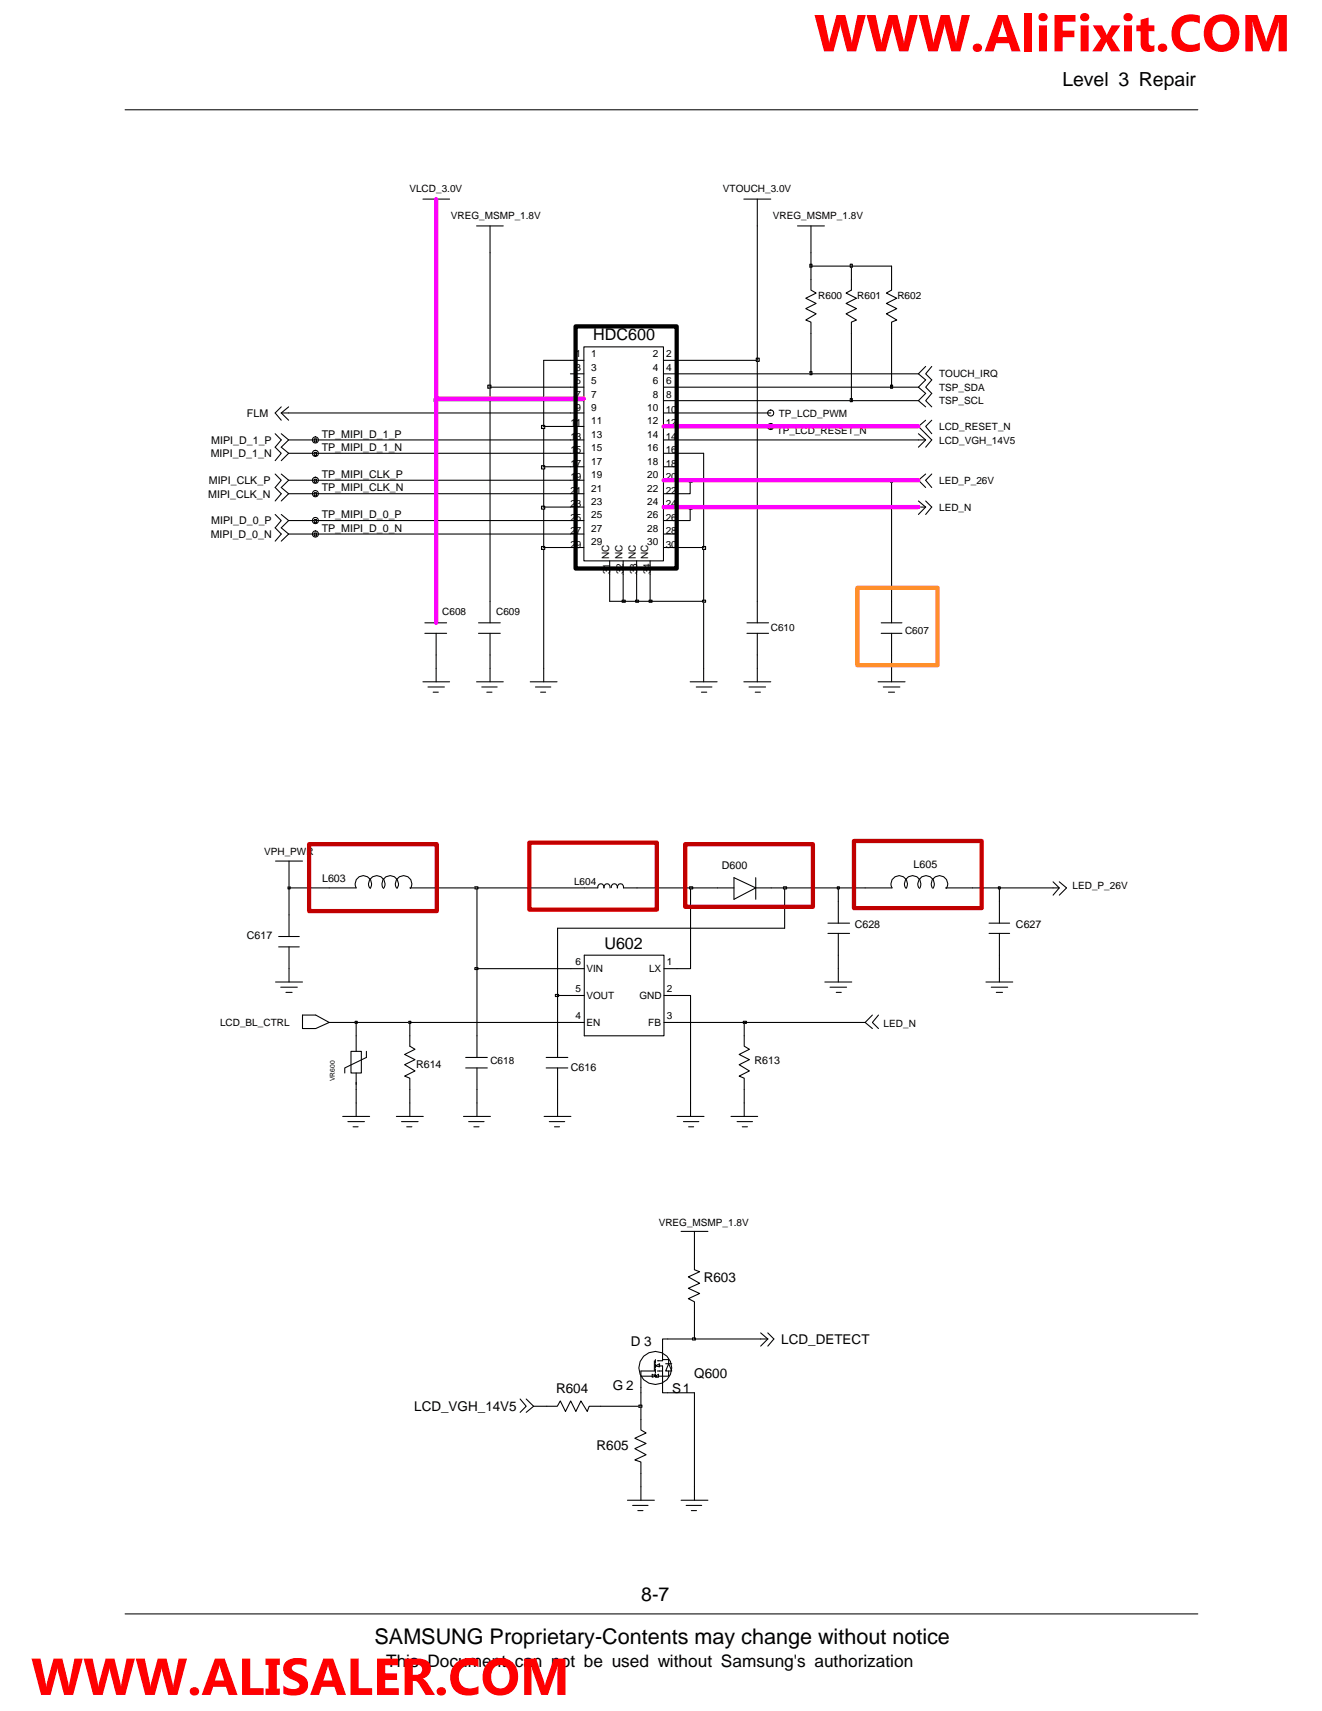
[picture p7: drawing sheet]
<svg xmlns="http://www.w3.org/2000/svg" width="216mm" height="279mm" viewBox="0 0 216 279" stroke-linecap="round" stroke-linejoin="round" font-family="sans-serif">
<path d="M20.4 263.5h175.2" fill="none" stroke="#000" stroke-width=".17"/>
<path d="M20.8 265.5h174.8v9h-174.8z" fill="#fff"/>
<g fill="none" stroke="#000" stroke-width=".17">
<path d="M20.4 17.9h175.2M69.1 32.5h4.3M71.2 32.5v4.4M77.8 36.9h4.4M80 36.9v4.4M121.5 32.5h4.4M123.7 32.5v4.4M130.2 36.9h4.4M132.4 36.9v4.4M93.2 58.8h2.2M95.4 56.6h13v35h-13zM108.4 58.8h2.1"/>
<path d="M132.4 45.7v1.7l.9 .5-1.7 .8 1.7 .9-1.7 .8 1.7 .8-1.7 1.1 .8 .3v1.8M139 45.7v1.7l-.8 .5 1.7 .8-1.7 .9 1.7 .8-1.7 .8 1.7 1.1-.9 .3v1.8M145.6 45.7v1.7l-.8 .5 1.7 .8-1.7 .9 1.7 .8-1.7 .8 1.7 1.1-.9 .3v1.8M151.2 59.8l-1.2 1.2 1.2 1-1.2 1.2 1.2 1-1.2 1.2 1.2 1M152.2 59.8l-1 1.2 1 1-1 1.2 1 1-1 1.2 1 1M44.9 70.8l1 1-1 1.2 1 1-1 1.2M44.9 77.4l1 1-1 1.2 1 1-1 1.2M45.9 77.4l1.2 1-1.2 1.2 1.2 1-1.2 1.2M45.9 70.8l1.2 1-1.2 1.2 1.2 1-1.2 1.2M45.9 67.4h1.2M45.9 66.4l-1 1 1 1.2M45.9 67.4l1.2 1.2"/>
<path d="M47.1 66.4l-1.2 1M71.2 65.4v36.3M80 63.2v38.5M93.2 69.6h2.2M93.2 65.4h2.2M93.2 74h2.2M93.2 71.8h2.2M93.2 63.2h2.2M93.2 61h2.2M93.2 76.2h2.2M93.2 67.4h2.2M93.2 78.4h2.2"/>
<path d="M108.4 69.6h2.1M108.4 61h2.1M108.4 65.4h2.1M108.4 74h2.1M108.4 71.8h2.1M108.4 63.2h2.1M108.4 76.2h2.1M108.4 67.4h2.1M108.4 78.4h2.1M150 70.8l1.2 1-1.2 1.2M150 71.8h1.2M151.2 77.4l-1.2 1 1.2 1.2"/>
<path d="M151.2 68.6l-1.2 1 2.2 2.2-1 1.2M152.2 68.6l-1 1 1 1.2M152.2 77.4l-1 1 1 1.2M44.9 84l1 1-1 1.2 1 1-1 1.2M45.9 84l1.2 1-1.2 1.2 1.2 1-1.2 1.2M88.8 89.4v21.9M93.2 80.6h2.2M93.2 85h2.2M93.2 89.4h2.2M93.2 82.8h2.2M93.2 87.2h2.2M99.6 91.6v6.6h2.2"/>
<path d="M101.8 91.6v2.2M104 91.6v2.2M106.2 91.6v2.2M108.4 80.6h2.1M108.4 85h2.1M108.4 82.8h2.1M108.4 87.2h2.1M108.4 89.4h2.1M114.9 98.2v13.1M123.7 98.2v3.5M145.6 98.2v3.5M150 82.8h1.2"/>
<path d="M150 81.8l1.2 1M151.2 81.8l1 1-1 1.2M151.2 82.8l-1.2 1.2M69.1 111.3h4.3M69.4 101.7h3.5M69.4 103.4h3.5M69.9 112.2h2.7M70.7 113h.9M71.2 103.4v7.9M77.8 111.3h4.4M78.1 101.7h3.6M78.1 103.4h3.6"/>
<path d="M78.7 112.2h2.5M79.5 113h.8M80 103.4v7.9M86.6 111.3h4.4M87.4 112.2h2.6M88.3 113h.8M112.7 111.3h4.4M113.7 112.2h2.6M114.6 113h.8M121.5 111.3h4.4M122 103.4h3.5M122 101.7h3.5"/>
<path d="M122.3 112.2h2.7M123.3 113h.9M123.7 103.4v7.9M143.4 111.3h4.4M143.9 101.7h3.4M143.9 103.4h3.4M144.3 112.2h2.7M145.1 113h1M145.6 103.4v7.9"/>
<circle cx="51.5" cy="71.8" r=".5"/>
<circle cx="51.5" cy="78.4" r=".5"/>
<circle cx="51.5" cy="74" r=".5"/>
<circle cx="125.9" cy="67.5" r=".5"/>
<circle cx="125.9" cy="69.7" r=".5"/>
<circle cx="51.5" cy="87.2" r=".5"/>
<circle cx="51.5" cy="85" r=".5"/>
<circle cx="51.5" cy="80.6" r=".5"/>
</g>
<path d="M101.6 98h.5v.3h-.5z" fill="#c3c3c3"/>
<path d="M101.6 98h.5v.3h-.5zM101.8 93.8v4.4h2.2" fill="none" stroke="#000" stroke-width=".17"/>
<path d="M103.8 98h.5v.3h-.5z" fill="#c3c3c3"/>
<path d="M103.8 98h.5v.3h-.5zM104 93.8v4.4h2.2" fill="none" stroke="#000" stroke-width=".17"/>
<path d="M106 98h.5v.3h-.5z" fill="#c3c3c3"/>
<path d="M106 98h.5v.3h-.5zM106.2 93.8v4.4h8.7" fill="none" stroke="#000" stroke-width=".17"/>
<path d="M114.7 98h.5v.3h-.5z" fill="#c3c3c3"/>
<path d="M123.7 58.8v39.4M145.6 78.4v19.8M114.7 98h.5v.3h-.5zM114.9 89.4v8.8" fill="none" stroke="#000" stroke-width=".17"/>
<path d="M88.4 89.2h.6v.5h-.6z" fill="#c3c3c3"/>
<path d="M88.4 89.2h.6v.5h-.6zM88.8 82.8v6.6h4.4M110.5 89.4h4.4" fill="none" stroke="#000" stroke-width=".17"/>
<path d="M114.7 89.2h.5v.5h-.5z" fill="#c3c3c3"/>
<path d="M114.9 74v15.4M47.1 87.2h4.4M114.7 89.2h.5v.5h-.5z" fill="none" stroke="#000" stroke-width=".17"/>
<path d="M51.3 87h.4v.5h-.4z" fill="#c3c3c3"/>
<path d="M47.1 85h4.4M51.3 87h.4v.5h-.4zM51.5 87.2h41.7" fill="none" stroke="#000" stroke-width=".17"/>
<path d="M51.3 84.8h.4v.5h-.4z" fill="#c3c3c3"/>
<path d="M51.3 84.8h.4v.5h-.4zM51.5 85h41.7M112.7 82.8v2.2h-2.2" fill="none" stroke="#000" stroke-width=".17"/>
<path d="M88.4 82.7h.6v.4h-.6z" fill="#c3c3c3"/>
<path d="M88.8 76.2v6.6h4.4M88.4 82.7h.6v.4h-.6zM110.5 82.8h2.2" fill="none" stroke="#000" stroke-width=".17"/>
<path d="M112.5 82.7h.6v.4h-.6z" fill="#c3c3c3"/>
<path d="M47.1 80.6h4.4M112.5 82.7h.6v.4h-.6zM112.7 82.8h37.3" fill="none" stroke="#000" stroke-width=".17"/>
<path d="M51.3 80.5h.4v.5h-.4z" fill="#c3c3c3"/>
<path d="M47.1 78.4h4.4M112.7 78.4v2.2h-2.2M51.3 80.5h.4v.5h-.4zM51.5 80.6h41.7" fill="none" stroke="#000" stroke-width=".17"/>
<path d="M51.3 78.3h.4v.5h-.4z" fill="#c3c3c3"/>
<path d="M51.3 78.3h.4v.5h-.4zM51.5 78.4h41.7M110.5 78.4h2.2" fill="none" stroke="#000" stroke-width=".17"/>
<path d="M112.5 78.3h.6v.5h-.6z" fill="#c3c3c3"/>
<path d="M112.5 78.3h.6v.5h-.6zM112.7 78.4h32.9" fill="none" stroke="#000" stroke-width=".17"/>
<path d="M145.4 78.3h.4v.5h-.4z" fill="#c3c3c3"/>
<path d="M145.4 78.3h.4v.5h-.4zM145.6 78.4h4.4" fill="none" stroke="#000" stroke-width=".17"/>
<path d="M88.4 76.1h.6v.5h-.6z" fill="#c3c3c3"/>
<path d="M47.1 74h4.4M88.4 76.1h.6v.5h-.6zM88.8 69.6v6.6h4.4" fill="none" stroke="#000" stroke-width=".17"/>
<path d="M51.3 73.9h.4v.5h-.4z" fill="#c3c3c3"/>
<path d="M47.1 71.8h4.4M51.3 73.9h.4v.5h-.4zM51.5 74h41.7M110.5 74h4.4" fill="none" stroke="#000" stroke-width=".17"/>
<path d="M51.3 71.7h.4v.5h-.4z" fill="#c3c3c3"/>
<path d="M51.3 71.7h.4v.5h-.4zM51.5 71.8h41.7M110.5 71.8h39.5" fill="none" stroke="#000" stroke-width=".17"/>
<path d="M88.4 69.5h.6v.5h-.6z" fill="#c3c3c3"/>
<path d="M88.8 58.8v10.8h4.4M88.4 69.5h.6v.5h-.6zM110.5 69.6h15.4" fill="none" stroke="#000" stroke-width=".17"/>
<path d="M125.7 69.5h.5v.5h-.5z" fill="#c3c3c3"/>
<path d="M47.1 67.4h46.1M110.5 67.4h15.4M125.7 69.5h.5v.5h-.5zM125.9 69.6h24.1" fill="none" stroke="#000" stroke-width=".17"/>
<path d="M70.9 65.1h.5v.5h-.5z" fill="#c3c3c3"/>
<path d="M71.2 36.9v28.5h22M70.9 65.1h.5v.5h-.5zM110.5 65.4h28.5" fill="none" stroke="#000" stroke-width=".17"/>
<path d="M138.9 65.1h.3v.5h-.3z" fill="#c3c3c3"/>
<path d="M139 54.4v11h11M138.9 65.1h.3v.5h-.3z" fill="none" stroke="#000" stroke-width=".17"/>
<path d="M79.7 62.9h.5v.5h-.5z" fill="#c3c3c3"/>
<path d="M80 41.3v21.9h13.2M79.7 62.9h.5v.5h-.5zM110.5 63.2h35.1" fill="none" stroke="#000" stroke-width=".17"/>
<path d="M145.4 62.9h.4v.5h-.4z" fill="#c3c3c3"/>
<path d="M145.6 54.4v8.8h4.4M110.5 61h21.9M145.4 62.9h.4v.5h-.4z" fill="none" stroke="#000" stroke-width=".17"/>
<path d="M132.3 60.7h.3v.5h-.3z" fill="#c3c3c3"/>
<path d="M88.8 58.8h4.4M110.5 58.8h13.2M132.4 54.4v6.6h17.6M132.3 60.7h.3v.5h-.3z" fill="none" stroke="#000" stroke-width=".17"/>
<path d="M123.5 58.5h.5v.5h-.5z" fill="#c3c3c3"/>
<path d="M123.7 36.9v21.9M123.5 58.5h.5v.5h-.5zM132.4 43.5v2.2M139 43.5v2.2M145.6 43.5v2.2" fill="none" stroke="#000" stroke-width=".17"/>
<path d="M132.3 43.1h.3v.5h-.3z" fill="#c3c3c3"/>
<path d="M132.3 43.1h.3v.5h-.3zM132.4 41.3v2.2h6.6" fill="none" stroke="#000" stroke-width=".17"/>
<path d="M138.9 43.1h.3v.5h-.3z" fill="#c3c3c3"/>
<g fill="none" stroke="#000" stroke-width=".17">
<path d="M138.9 43.1h.3v.5h-.3zM139 43.5h6.6M45 140.6h4.4M45.5 154.6h3.4M45.5 152.9h3.4M47.2 140.6v4.4M47.2 149.4v3.5M47.2 154.6v5.8M53.8 145h4.4a1.35 1.35 0 0 1 1.2-2 1.35 1.35 0 0 1 1.1 2.1M60.4 145a1.34 1.34 0 0 1 1.2-2 1.34 1.34 0 0 1 1 2.1M62.5 145a1.35 1.35 0 0 1 1.3-2 1.35 1.35 0 0 1 1 2.1M64.7 145a1.35 1.35 0 0 1 1.3-2 1.35 1.35 0 0 1 1 2.1"/>
<path d="M66.9 145h4.4M77.9 158.2v14.5M93.2 158.2h2.2M95.4 156h13v13.1h-13zM95.4 145h2.2M97.6 145a.51 .51 0 0 1 .5-.7 .51 .51 0 0 1 .5 .7M98.7 145a.51 .51 0 0 1 .4-.7 .51 .51 0 0 1 .5 .7M99.8 144.9a.5 .5 0 0 1 .5-.6 .5 .5 0 0 1 .5 .7M100.9 145a.51 .51 0 0 1 .4-.7 .51 .51 0 0 1 .5 .7h2.2M108.4 158.2h2.2M117.2 145h2.7M119.9 143.3l3.5 1.7-3.5 1.9z"/>
<path d="M123.4 145h2.5M123.4 143.3v3.6M135.2 152.4h3.5M135.2 150.7h3.5M136.9 147.2v3.5M136.9 152.4v3.6M136.9 158.2v2.2M141.3 145h4.4a1.35 1.35 0 0 1 1.2-2 1.35 1.35 0 0 1 1.1 2.1M147.9 145a1.35 1.35 0 0 1 1.2-2 1.35 1.35 0 0 1 1.1 2.1M150.1 145a1.35 1.35 0 0 1 1.2-2 1.35 1.35 0 0 1 1.1 2.1M152.3 145a1.35 1.35 0 0 1 1.2-2 1.35 1.35 0 0 1 1 2.1M154.4 145h4.4"/>
<path d="M161.5 150.7h3.4M161.5 152.4h3.4M163.2 147.2v3.5M163.2 152.4v3.6M163.2 158.2v2.2M172 144l1 1-1 1.2M172 145h1M173 144l1.2 1-1.2 1.2M45 160.4h4.4M45.8 161.2h2.8M46.7 162.1h1M49.4 165.8h2.2l2.2 1.2-2.2 1h-2.2z"/>
<path d="M53.8 167h4.4v4.7M57.3 171.7h1.7v3.5h-1.7zM58.2 175.2v7.1M59.8 171.7v1l-3.5 1.7v.8M66.9 167v3.8l.9 .5-1.7 .9 1.7 .8-1.7 .9 1.7 1-1.7 .8 .8 .4v6.2M76.1 172.7h3.5M76.1 174.4h3.5M77.9 174.4v7.9M89.2 174.4h3.5M89.2 172.7h3.5M91.1 162.6v10.1M91.1 174.4v7.9"/>
<path d="M93.2 167h2.2M93.2 162.6h2.2M108.4 167h2.2M108.4 162.6h2.2M112.8 162.6v19.7M121.5 167v3.8l.9 .5-1.7 .9 1.7 .8-1.7 .9 1.7 1-1.7 .8 .8 .4v6.2M134.7 160.4h4.4M135.6 161.2h2.7M136.6 162.1h.8M142.5 165.8l-1.2 1.2 1.2 1M143.5 165.8l-1 1.2 1 1M161 160.4h4.4"/>
<path d="M161.9 161.2h2.7M162.7 162.1h1M56 182.3h4.4M56.8 183.2h2.7M57.7 184h.8M64.7 182.3h4.4M65.6 183.2h2.7M66.4 184h.9M75.7 182.3h4.4M76.5 183.2h2.6M77.4 184h.8M88.9 182.3h4.3"/>
<path d="M89.7 183.2h2.5M90.6 184h.8M110.6 182.3h4.4M111.6 183.2h2.5M112.5 184h.8M119.4 182.3h4.3M120.4 183.2h2.5M121.2 184h.9"/>
</g>
<path d="M71.2 32.5v69.2M71.4 65.1h24M108.4 69.6h41.6M108.4 78.4h41.6M108.4 82.8h41.6" fill="none" stroke="#fd02fc" stroke-width=".7"/>
<path d="M140 96h13.1v12.6h-13.1z" fill="none" stroke="#ff8f2b" stroke-width=".7"/>
<path d="M94 53.3h16.5v39.5h-16.5z" fill="none" stroke="#000" stroke-width=".7"/>
<path d="M58 166.8h.3v.3h-.3z" fill="#c3c3c3"/>
<path d="M58 166.8h.3v.3h-.3zM58.2 167h8.7" fill="none" stroke="#000" stroke-width=".17"/>
<path d="M66.8 166.8h.3v.3h-.3z" fill="#c3c3c3"/>
<path d="M66.8 166.8h.3v.3h-.3zM66.9 167h26.3M110.6 167h10.9" fill="none" stroke="#000" stroke-width=".17"/>
<path d="M121.4 166.8h.5v.3h-.5z" fill="#c3c3c3"/>
<path d="M121.4 166.8h.5v.3h-.5zM121.5 167h19.8" fill="none" stroke="#000" stroke-width=".17"/>
<path d="M90.7 162.4h.5v.3h-.5z" fill="#c3c3c3"/>
<path d="M91.1 151.6v11h2.1M90.7 162.4h.5v.3h-.5zM110.6 162.6h2.2" fill="none" stroke="#000" stroke-width=".17"/>
<path d="M77.6 158h.5v.3h-.5z" fill="#c3c3c3"/>
<path d="M47.2 145v4.4M77.6 158h.5v.3h-.5zM77.9 145v13.2h15.3M112.8 145v13.2h-2.2M128.1 145v6.6h-37M136.9 145v2.2M136.9 156v2.2M163.2 145v2.2M163.2 156v2.2" fill="none" stroke="#000" stroke-width=".17"/>
<path d="M47 144.8h.4v.4h-.4z" fill="#c3c3c3"/>
<path d="M47 144.8h.4v.4h-.4zM47.2 145h6.6M71.3 145h6.6" fill="none" stroke="#000" stroke-width=".17"/>
<path d="M77.6 144.8h.5v.4h-.5z" fill="#c3c3c3"/>
<path d="M77.6 144.8h.5v.4h-.5zM77.9 145h17.5M104 145h8.8" fill="none" stroke="#000" stroke-width=".17"/>
<path d="M112.6 144.8h.5v.4h-.5z" fill="#c3c3c3"/>
<path d="M112.6 144.8h.5v.4h-.5zM112.8 145h4.4M125.9 145h2.2" fill="none" stroke="#000" stroke-width=".17"/>
<path d="M128 144.8h.5v.4h-.5z" fill="#c3c3c3"/>
<path d="M128 144.8h.5v.4h-.5zM128.1 145h8.8" fill="none" stroke="#000" stroke-width=".17"/>
<path d="M136.7 144.8h.4v.4h-.4z" fill="#c3c3c3"/>
<path d="M136.7 144.8h.4v.4h-.4zM136.9 145h4.4M158.8 145h4.4" fill="none" stroke="#000" stroke-width=".17"/>
<path d="M163 144.8h.4v.4h-.4z" fill="#c3c3c3"/>
<g fill="none" stroke="#000" stroke-width=".17">
<path d="M163 144.8h.4v.4h-.4zM163.2 145h8.8M109.1 218.7h-.9v3.5h-.8M111.2 201.1h4.4M113.4 201.1v6.2l.9 .4-1.9 .8 1.9 1.1-1.9 .8 1.9 .8-1.9 .9 1 .5v1.7M124.2 217.7l1.2 1M124.2 218.7h1.2M125.4 217.7l1 1-1 1.1M125.4 218.7l-1.2 1.1M84.9 228.5l1 1.1-1 1M85.9 228.5l1.2 1.1M87.1 229.6h3.9l.5-.8 .9 1.7 .8-1.7 .8 1.7 .9-1.7 1 1.7 .3-.9h8.5v3.9l.8 .5-1.8 .9 1.8 .8-1.8 .9 1.8 1-1.8 .8 1 .3v6.3"/>
<path d="M87.1 229.6l-1.2 1M104.7 224.7h1.8M106.5 224.4l.5 .3 .5-.3v.5l-.5-.2-.5 .2zM106.9 222.2v1.7h-2.2v3.5M106.9 224.4h.1v.5h.4M107 223.1l.7-.4v.5zM107 222v.5M107 222.7v.7M107 223.5v.7M107.4 223.9h.8M107.5 223.1h.7v4.3h.9M108.2 222h1v.7"/>
<path d="M108.7 222.7h1M109.2 223.9v.8h-1.7M109.2 222.7l.5 1.2h-1zM113.4 227.4v17.6M102.5 245h4.4M103.3 245.8h2.5M104.2 246.7h.8M111.2 245h4.4M112.1 245.8h2.5M112.9 246.7h.8"/>
<circle cx="107" cy="223.4" r="2.7"/>
</g>
<path d="M104.3 229.4h.5v.4h-.5z" fill="#c3c3c3"/>
<path d="M109.1 218.7h4.3M104.3 229.4h.5v.4h-.5zM104.7 227.4v2.2M109.1 227.4h4.3" fill="none" stroke="#000" stroke-width=".17"/>
<path d="M113.1 218.5h.5v.3h-.5z" fill="#c3c3c3"/>
<path d="M113.1 218.5h.5v.3h-.5zM113.4 214.3v4.4h10.8" fill="none" stroke="#000" stroke-width=".17"/>
<path d="M50.5 137.9h20.8v10.9h-20.8zM86.4 137.6h20.9v10.9h-20.9zM111.9 137.9h20.9v10.2h-20.9zM139.5 137.3h20.8v11h-20.8z" fill="none" stroke="#c00000" stroke-width=".7"/>
<g font-size="8.5" fill="#f00">
<text x="133" y="8.4">WWW.AliFixit.COM</text>
<text x="5.1" y="276.8">WWW.ALISALER.COM</text>
</g>
<text font-size="3.5" x="61.2" y="268.4">SAMSUNG Proprietary-Contents may change without notice</text>
<g font-size="3.2">
<text x="173.5" y="14">Level 3 Repair</text>
<text x="104.7" y="261.5">8-7</text>
</g>
<text font-size="2.8" x="63.1" y="272.1">This Document can not be used without Samsung's authorization</text>
<g font-size="2.6">
<text x="96.9" y="55.6">HDC600</text>
<text x="98.7" y="155">U602</text>
</g>
<g font-size="2.2">
<text x="114.9" y="209.4">R603</text>
<text x="103" y="219.8">D 3</text>
<text x="127.6" y="219.5">LCD_DETECT</text>
<text x="90.8" y="227.5">R604</text>
<text x="100.1" y="226.9">G 2</text>
<text x="109.7" y="227.4">S1</text>
<text x="113.4" y="225">Q600</text>
<text x="67.6" y="230.4">LCD_VGH_14V5</text>
<text x="97.4" y="236.7">R605</text>
</g>
<g font-size="1.7">
<text x="40.3" y="68.1">FLM</text>
<text x="52.5" y="71.5">TP_MIPI_D_1_P</text>
<text x="34.4" y="74.7">MIPI_D_1_N</text>
<text x="34.5" y="72.5">MIPI_D_1_P</text>
<text x="52.5" y="73.7">TP_MIPI_D_1_N</text>
<text x="34" y="81.3">MIPI_CLK_N</text>
<text x="34.1" y="79.1">MIPI_CLK_P</text>
<text x="52.5" y="80.2">TP_MIPI_CLK_N</text>
<text x="52.5" y="78">TP_MIPI_CLK_P</text>
<text x="34.4" y="87.8">MIPI_D_0_N</text>
<text x="34.5" y="85.6">MIPI_D_0_P</text>
<text x="52.5" y="84.6">TP_MIPI_D_0_P</text>
<text x="52.5" y="86.8">TP_MIPI_D_0_N</text>
<text x="52.6" y="144">L603</text>
<text x="117.9" y="141.9">D600</text>
<text x="149.2" y="141.8">L605</text>
<text x="40.3" y="153.4">C617</text>
<text x="139.6" y="151.6">C628</text>
<text x="165.9" y="151.6">C627</text>
<text x="123.2" y="173.8">R613</text>
<text x="67.9" y="174.4">R614</text>
<text x="93.2" y="174.8">C616</text>
</g>
<g font-size="1.6">
<text x="66.9" y="31.4">VLCD_3.0V</text>
<text x="73.6" y="35.8">VREG_MSMP_1.8V</text>
<text x="118.1" y="31.4">VTOUCH_3.0V</text>
<text x="126.2" y="35.8">VREG_MSMP_1.8V</text>
<text x="133.6" y="48.9">R600</text>
<text x="140" y="48.9">R601</text>
<text x="146.6" y="48.9">R602</text>
<text x="94" y="58.3">1</text>
<text x="96.6" y="58.3">1</text>
<text x="106.6" y="58.3">2</text>
<text x="108.8" y="58.3">2</text>
<text x="94" y="60.5">3</text>
<text x="94" y="62.7">5</text>
<text x="94" y="64.9">7</text>
<text x="96.6" y="62.7">5</text>
<text x="96.6" y="64.9">7</text>
<text x="96.6" y="60.5">3</text>
<text x="106.6" y="62.7">6</text>
<text x="106.6" y="64.9">8</text>
<text x="106.6" y="60.5">4</text>
<text x="108.8" y="62.7">6</text>
<text x="108.8" y="64.9">8</text>
<text x="108.8" y="60.5">4</text>
<text x="153.4" y="61.6">TOUCH_IRQ</text>
<text x="153.4" y="63.8">TSP_SDA</text>
<text x="93.2" y="69.6">11</text>
<text x="93.2" y="71.8">13</text>
<text x="94" y="67.1">9</text>
<text x="96.6" y="67.1">9</text>
<text x="96.6" y="69.3">11</text>
<text x="96.6" y="71.5">13</text>
<text x="105.7" y="67.1">10</text>
<text x="105.7" y="69.3">12</text>
<text x="105.7" y="71.5">14</text>
<text x="108.7" y="67.4">10</text>
<text x="108.7" y="69.6">12</text>
<text x="108.7" y="71.8">14</text>
<text x="126.9" y="70.9">TP_LCD_RESET_N</text>
<text x="127.2" y="68.1">TP_LCD_PWM</text>
<text x="153.4" y="70.2">LCD_RESET_N</text>
<text x="153.4" y="66">TSP_SCL</text>
<text x="93.2" y="74">15</text>
<text x="93.2" y="76.2">17</text>
<text x="96.6" y="75.9">17</text>
<text x="96.6" y="73.7">15</text>
<text x="105.7" y="73.7">16</text>
<text x="105.7" y="75.9">18</text>
<text x="108.7" y="74">16</text>
<text x="108.7" y="76.2">18</text>
<text x="153.4" y="72.4">LCD_VGH_14V5</text>
<text x="93.2" y="82.8">23</text>
<text x="93.2" y="78.4">19</text>
<text x="93.2" y="80.6">21</text>
<text x="96.5" y="80.3">21</text>
<text x="96.6" y="82.5">23</text>
<text x="96.6" y="78.1">19</text>
<text x="105.7" y="82.5">24</text>
<text x="105.7" y="78.1">20</text>
<text x="105.7" y="80.3">22</text>
<text x="108.7" y="82.8">24</text>
<text x="108.7" y="78.4">20</text>
<text x="108.7" y="80.6">22</text>
<text x="153.4" y="83.4">LED_N</text>
<text x="153.4" y="79">LED_P_26V</text>
<text x="93.2" y="85">25</text>
<text x="93.2" y="87.2">27</text>
<text x="93.2" y="89.4">29</text>
<text x="96.6" y="84.7">25</text>
<text x="96.6" y="86.8">27</text>
<text x="96.6" y="89">29</text>
<text x="105.7" y="84.7">26</text>
<text x="105.7" y="86.8">28</text>
<text x="105.7" y="89">30</text>
<text x="108.7" y="85">26</text>
<text x="108.7" y="87.2">28</text>
<text x="108.7" y="89.4">30</text>
<text x="99.5" y="91.2" transform="rotate(-90 99.5 91.2)">NC</text>
<text x="99.7" y="93.8" transform="rotate(-90 99.7 93.8)">31</text>
<text x="101.7" y="91.2" transform="rotate(-90 101.7 91.2)">NC</text>
<text x="101.8" y="93.8" transform="rotate(-90 101.8 93.8)">32</text>
<text x="103.9" y="91.2" transform="rotate(-90 103.9 91.2)">NC</text>
<text x="104" y="93.8" transform="rotate(-90 104 93.8)">33</text>
<text x="105.9" y="91.3" transform="rotate(-90 105.9 91.3)">NC</text>
<text x="106.2" y="93.8" transform="rotate(-90 106.2 93.8)">34</text>
<text x="72.2" y="100.5">C608</text>
<text x="81" y="100.5">C609</text>
<text x="125.9" y="103">C610</text>
<text x="147.8" y="103.5">C607</text>
<text x="43.1" y="139.7">VPH_PWR</text>
<text x="93.7" y="144.5">L604</text>
<text x="175.2" y="145.2">LED_P_26V</text>
<text x="94" y="157.6">6</text>
<text x="95.8" y="158.8">VIN</text>
<text x="106" y="158.8">LX</text>
<text x="108.9" y="157.6">1</text>
<text x="35.9" y="167.5">LCD_BL_CTRL</text>
<text x="94" y="166.4">4</text>
<text x="94" y="162.1">5</text>
<text x="95.8" y="167.5">EN</text>
<text x="95.8" y="163.2">VOUT</text>
<text x="104.4" y="163.2">GND</text>
<text x="105.9" y="167.5">FB</text>
<text x="108.9" y="166.4">3</text>
<text x="108.9" y="162.1">2</text>
<text x="144.3" y="167.6">LED_N</text>
<text x="80.1" y="173.8">C618</text>
<text x="107.6" y="200.2">VREG_MSMP_1.8V</text>
</g>
<text font-size="1.1" x="54.7" y="176.5" transform="rotate(-90 54.7 176.5)">VR600</text>
</svg>
